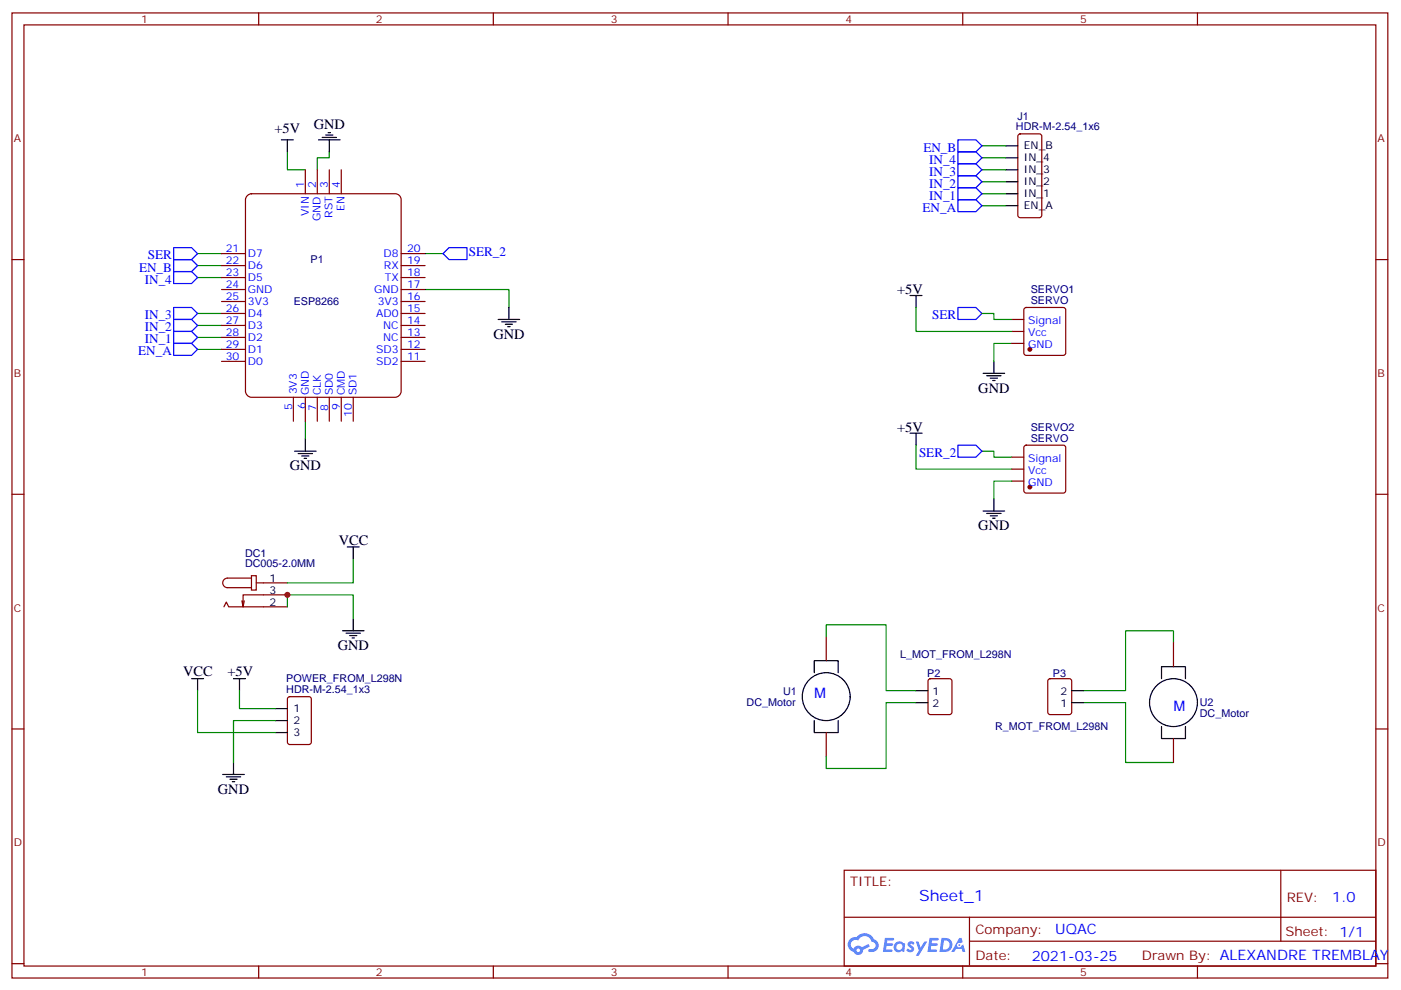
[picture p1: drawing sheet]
<svg xmlns="http://www.w3.org/2000/svg" width="413mm" height="292mm" viewBox="0 0 413 292" stroke-linecap="round" stroke-linejoin="round" font-family="sans-serif">
<g fill="none" stroke="#870000" stroke-width=".35">
<path d="M3.5 3.8h405.4v284.3h-405.4zM7.1 7.3h398.2v277.3h-398.2zM76.2 3.8v3.5M145.3 3.8v3.5M214.5 3.8v3.5M283.6 3.8v3.5M352.8 3.8v3.5M3.5 76.5h3.6M405.3 76.5h3.6M3.5 145.6h3.6M405.3 145.6h3.6M3.5 214.8h3.6"/>
<path d="M405.3 214.8h3.6M248.7 256.4h156.6v28.2h-156.6zM377.3 256.4v20.9M248.7 270.2h156.5M285.6 277.3h119.6M285.6 270.2v14.2M3.5 283.9h3.6M76.2 284.6v3.5M145.3 284.6v3.5M214.5 284.6v3.5M283.6 284.6v3.5M352.8 284.6v3.5"/>
<path d="M405.3 283.9h3.6"/>
</g>
<g fill="#5487ff">
<path d="M267.7 277.6a1.22 1.22 0 0 1 1.7 .2l-.4 .6a.47 .47 0 0 0-.3-.4 .47 .47 0 0 0-.5 .2l.1 .2a1.14 1.14 0 0 1 .8 1.8 1.14 1.14 0 0 1-1.9 0l-.2-.2 .5-.6 .7 .5a.29 .29 0 0 0 .3-.3 .29 .29 0 0 0-.2-.3 1.04 1.04 0 0 1-.6-1.7z"/>
<path d="M260.7 276.3h2.4l.3 .2-.2 .5-1.8 .1-.1 .8h1.5l.3 .4-.3 .4h-1.6l-.2 1.1h1.7l.2 .3-.2 .3-2.6 .1z"/>
<path d="M273.8 276.3h2.4l.3 .2-.1 .5-1.8 .1-.2 .8h1.6l.3 .4-.4 .4h-1.6l-.1 1.1h1.7l.2 .3-.2 .3-2.6 .1z"/>
<path d="M282.6 276.3h.7l.3 1.3-.6 .3a.69 .69 0 0 0-1 .3 .69 .69 0 0 0 .4 .9 .69 .69 0 0 0 .9-.6l.5-.2 .6 2.2h-.8l-.2-.9h-1.8l-.5 .9h-.8z"/>
<path d="M269.8 277.4h.8l.6 1.8 1.1-1.8h.9l-2.6 4.2h-.8l.9-1.5z"/>
<path d="M277.4 276.3l-.6 4.2h1.3a2.11 2.11 0 0 0 2.5-2.1 2.11 2.11 0 0 0-2.5-2.1zM278.1 277.1a1.39 1.39 0 0 1 1.7 1.4 1.39 1.39 0 0 1-1.8 1.3h-.3z"/>
<path d="M263.7 277.9a1.54 1.54 0 0 0-.1 2.2 1.54 1.54 0 0 0 2.2 .1l.6 .3 .3-2.3-.2-.3h-.4a1.49 1.49 0 0 0-2.4 0zM264 278.9a.94 .94 0 0 1 1.8 0 .94 .94 0 0 1-1.8 0z"/>
<path d="M250.4 276.7a2.18 2.18 0 0 0 1.1 3.7 1.44 1.44 0 0 0 1.6 .9 1.44 1.44 0 0 0 1.2-1.4l2-1.1-.5-.7-1.9 1a1.47 1.47 0 0 0-2.4 .4 1.39 1.39 0 0 1-.7-1.9 1.39 1.39 0 0 1 2-.5 2.12 2.12 0 0 1 2.2-1.3 2.12 2.12 0 0 1 1.9 1.7 1.14 1.14 0 0 1 1.1 1.4 1.14 1.14 0 0 1-1.7 .7 .43 .43 0 0 0-.5 .4 .43 .43 0 0 0 .4 .5 1.98 1.98 0 0 0 2.5-1.2 1.98 1.98 0 0 0-1.2-2.6 3.1 3.1 0 0 0-5.3-.6l-.9 .1zM252.3 280a.55 .55 0 0 1 1.1 0 .55 .55 0 0 1-1.1 0z"/>
<circle cx="282.6" cy="278.4" r=".26"/>
</g>
<g fill="none" stroke="#008700" stroke-width=".35">
<path d="M84.7 44.7v5.3h5.3M97 44.7v1.8h-3.5v3.5M289.3 43h7M289.3 46.5h7M289.3 50h7M289.3 53.6h7M289.3 57.1h7M58.2 74.7h7.1M58.2 78.2h7.1M125.2 74.7h5.3M289.3 60.6h7M58.2 99.4h7.1"/>
<path d="M58.2 95.9h7.1M58.2 92.4h7.1M58.2 81.8h7.1M125.2 85.3h24.7v5.3M269.9 90.6v7h28.2M289.3 92.4h3.5v1.7h5.3M58.2 102.9h7.1M298.1 101.2h-5.3v5.3M90 124.1v5.3M269.9 131.2v7h28.2M289.3 132.9h3.5v1.8h5.3M298.1 141.7h-5.3v5.3"/>
<path d="M84.7 178.8v-3.5h19.4v7M104.1 164.7v7h-19.4M243.4 187.6v-3.5h17.7v19.4h8.8M345.7 189.4v-3.6h-14.1v17.7h-12.3M58.2 203.5v12.3h22.9M70.6 203.5v5.3h10.5M81.1 212.3h-12.3v12.3M269.9 207h-8.8v19.4h-17.7v-3.5M319.3 207h12.3v17.6h14.1"/>
</g>
<g fill="none" stroke="#00f" stroke-width=".35">
<path d="M282.2 41.2h5.3l1.8 1.8-1.8 1.7h-5.3zM282.2 58.8h5.3l1.8 1.8-1.8 1.8h-5.3zM282.2 44.7h5.3l1.8 1.8-1.8 1.8h-5.3zM282.2 48.3h5.3l1.8 1.7-1.8 1.8h-5.3zM282.2 51.8h5.3l1.8 1.8-1.8 1.7h-5.3zM282.2 55.3h5.3l1.8 1.8-1.8 1.7h-5.3zM51.2 73h5.2l1.8 1.7-1.8 1.8h-5.2zM51.2 76.5h5.2l1.8 1.7-1.8 1.8h-5.2zM130.5 74.7l1.8-1.7h5.3v3.5h-5.3zM51.2 80h5.2l1.8 1.8-1.8 1.7h-5.2zM51.2 90.6h5.2l1.8 1.8-1.8 1.7h-5.2zM51.2 94.1h5.2l1.8 1.8-1.8 1.7h-5.2z"/>
<path d="M51.2 97.6h5.2l1.8 1.8-1.8 1.8h-5.2zM282.2 90.6h5.3l1.8 1.8-1.8 1.7h-5.3zM51.2 101.2h5.2l1.8 1.7-1.8 1.8h-5.2zM282.2 131.2h5.3l1.8 1.7-1.8 1.8h-5.3z"/>
</g>
<g fill="none" stroke="#870000" stroke-width=".35">
<path d="M300.1 39.6l.5-.2h5.6l.7 .5v23.5l-.4 .7h-5.9l-.7-.4v-23.6zM72.9 57.6l1.2-.5h42.3a1.76 1.76 0 0 1 1.8 1.7v56.5a1.89 1.89 0 0 1-1.8 1.8h-42.3a1.89 1.89 0 0 1-1.8-1.8v-56.5zM90 50v7.1M93.5 50v7.1M97 50v7.1M100.5 50v7.1M65.3 78.2h7M65.3 74.7h7M118.2 78.2h7M118.2 74.7h7M65.3 99.4h7M65.3 95.9h7"/>
<path d="M65.3 92.4h7M65.3 88.8h7M65.3 85.3h7M65.3 81.8h7M118.2 99.4h7M118.2 95.9h7M118.2 92.4h7M118.2 88.8h7M118.2 85.3h7M118.2 81.8h7M298.1 94.1h3.5M298.1 97.6h3.5"/>
<path d="M301.9 90.8l.4-.2h11l.5 .2 .2 .5v12.7l-.3 .5-.4 .2h-11l-.5-.2-.2-.5v-12.7zM65.3 106.5h7M65.3 102.9h7M86.4 117.1v7M90 117.1v7M93.5 117.1v7M97 117.1v7M100.5 117.1v7M104.1 117.1v7M118.2 106.5h7M118.2 102.9h7M298.1 101.2h3.5"/>
<path d="M298.1 134.7h3.5M298.1 138.2h3.5M301.9 131.4l.4-.2h11l.5 .2 .2 .5v12.7l-.3 .5-.4 .2h-11l-.5-.3-.2-.4v-12.7zM298.1 141.7h3.5M66 178.8l.7-1.4 .7 1.4h17.3M72 177l-.4 1.8M74.1 169.6h1.4v4.2h-1.4zM74.1 170.3h-7.1a1.41 1.41 0 0 0-1.4 1.4 1.41 1.41 0 0 0 1.4 1.4h7.1M75.5 171.7h9.2M84.7 175.3h-13.1v3.5l-.3-1.8M243.4 187.6v7.1M345.7 189.4v7"/>
<path d="M84.9 205.5l.5-.3h5.6l.7 .5v13l-.4 .6-5.9 .1-.7-.5v-12.9zM243.4 215.8v7.1M273.6 200.2l.5-.2h5.7l.6 .4 .1 9.4-.5 .7h-5.9l-.6-.4-.1-9.4zM308.9 200.2l.5-.2h5.6l.7 .4v9.4l-.4 .7h-5.9l-.7-.4v-9.4zM345.7 217.6v7"/>
</g>
<g fill="#870000" stroke="#870000" stroke-width=".35">
<circle cx="303.4" cy="143.5" r=".53"/>
<circle cx="303.4" cy="102.9" r=".53"/>
</g>
<g fill="none" stroke="#000" stroke-width=".35">
<path d="M96 39.8h2.1M96.7 39.1h.7M82.9 41.2h3.5M84.7 41.2v3.5M93.8 41.2h6.4M94.9 40.5h4.2M97 41.2v3.5M296.3 43h3.6M296.3 46.5h3.6M296.3 50h3.6M296.3 53.6h3.6M296.3 57.1h3.6"/>
<path d="M296.3 60.6h3.6M146.8 94.1h6.3M147.8 94.8h4.2M148.9 95.5h2.1M149.6 96.2h.7M149.9 90.6v3.5M268.1 87.1h3.5M269.9 87.1v3.5M289.6 110h6.4M290.7 110.7h4.2M291.7 111.4h2.2M292.5 112.1h.7"/>
<path d="M292.8 106.5v3.5M86.8 132.9h6.3M87.8 133.6h4.3M88.9 134.3h2.1M89.6 135h.7M90 129.4v3.5M268.1 127.6h3.5M269.9 127.6v3.6M289.6 150.6h6.4M290.7 151.3h4.2M291.7 152h2.2M292.5 152.7h.7"/>
<path d="M292.8 147v3.6M102.3 161.1h3.5M104.1 161.1v3.6M56.4 200h3.6M58.2 200v3.5M68.8 200h3.5M70.6 200v3.5M100.9 185.8h6.3M102 186.5h4.2M103 187.3h2.1M103.7 188h.7M104.1 182.3v3.5"/>
<path d="M239.9 198.2v-3.5h7v3.5M342.2 200v-3.6h7v3.6M81.1 215.8h3.6M81.1 208.8h3.6M81.1 212.3h3.6M239.9 212.3v3.5h7v-3.5M269.9 203.5h3.5M269.9 207h3.5M315.7 203.5h3.6M315.7 207h3.6M342.2 214.1v3.5h7v-3.5M65.6 228.2h6.4"/>
<path d="M66.7 228.9h4.2M67.7 229.6h2.1M68.4 230.3h.7M68.8 224.6v3.6"/>
<circle cx="243.4" cy="205.2" r="7.1"/>
<circle cx="345.7" cy="207" r="7.1"/>
</g>
<circle cx="84.7" cy="175.3" r=".88" fill="#c00"/>
<text font-size="4.6" fill="#00f" x="270.8" y="265.4">Sheet_1</text>
<g font-size="4.2">
<text x="80.9" y="39.1">+5V</text>
<text x="92.4" y="38">GND</text>
<text x="264.3" y="86.7">+5V</text>
<text x="145.3" y="99.8">GND</text>
<text x="288.2" y="115.6">GND</text>
<text x="264.3" y="127.3">+5V</text>
<text x="85.4" y="138.6">GND</text>
<text x="99.8" y="160.4">VCC</text>
<text x="288.2" y="156.2">GND</text>
<text x="99.5" y="191.5">GND</text>
<text x="54" y="199.2">VCC</text>
<text x="67" y="199.2">+5V</text>
<text x="64.2" y="233.8">GND</text>
</g>
<g font-size="4.2" fill="#00f">
<text x="239.9" y="205.6">M</text>
<text x="345.7" y="209.4">M</text>
<text x="392.5" y="265.7">1.0</text>
<text x="310.9" y="275.2">UQAC</text>
<text x="304" y="283">2021-03-25</text>
</g>
<g font-size="3.9" fill="#00f">
<text x="272" y="44.7">EN_B</text>
<text x="273.7" y="48.3">IN_4</text>
<text x="273.7" y="51.8">IN_3</text>
<text x="273.7" y="55.3">IN_2</text>
<text x="273.7" y="58.8">IN_1</text>
<text x="271.8" y="62.4">EN_A</text>
<text x="43.5" y="76.3">SER</text>
<text x="138.1" y="75.5">SER_2</text>
<text x="41" y="80">EN_B</text>
<text x="42.7" y="83.5">IN_4</text>
<text x="42.7" y="94.1">IN_3</text>
<text x="274.6" y="94.1">SER</text>
<text x="42.7" y="97.6">IN_2</text>
<text x="42.7" y="101.2">IN_1</text>
<text x="40.7" y="104.7">EN_A</text>
<text x="270.7" y="134.7">SER_2</text>
</g>
<g font-size="3.9" fill="#800">
<text x="250.5" y="261">TITLE:</text>
<text x="379.1" y="265.7">REV:</text>
<text x="287.4" y="275.2">Company:</text>
<text x="378.7" y="275.8">Sheet: 1/1</text>
<text x="287.4" y="282.9">Date:</text>
<text x="336.4" y="282.9">Drawn By: ALEXANDRE TREMBLAY</text>
</g>
<g font-size="3.2" fill="#800">
<text x="41.6" y="6.8">1</text>
<text x="110.8" y="6.8">2</text>
<text x="179.9" y="6.8">3</text>
<text x="249.1" y="6.8">4</text>
<text x="318.2" y="6.8">5</text>
<text x="4.1" y="41.9">A</text>
<text x="405.9" y="41.9">A</text>
<text x="4.1" y="111.1">B</text>
<text x="405.9" y="111.1">B</text>
<text x="4.1" y="180.2">C</text>
<text x="405.9" y="180.2">C</text>
<text x="4.1" y="249.3">D</text>
<text x="405.9" y="249.3">D</text>
<text x="41.6" y="287.6">1</text>
<text x="110.8" y="287.6">2</text>
<text x="179.9" y="287.6">3</text>
<text x="249.1" y="287.6">4</text>
<text x="318.2" y="287.6">5</text>
</g>
<g font-size="3.2" fill="#000080">
<text x="299.8" y="35.4">J1</text>
<text x="299.3" y="38.4">HDR-M-2.54_1x6</text>
<text x="91.5" y="77.6">P1</text>
<text x="86.5" y="89.9">ESP8266</text>
<text x="303.7" y="89.5">SERVO</text>
<text x="303.7" y="86.4">SERVO1</text>
<text x="303.7" y="130.1">SERVO</text>
<text x="303.7" y="126.9">SERVO2</text>
<text x="72.2" y="167.1">DC005-2.0MM</text>
<text x="72.2" y="164">DC1</text>
<text x="265.2" y="194">L_MOT_FROM_L298N</text>
<text x="84.3" y="201">POWER_FROM_L298N</text>
<text x="273.2" y="199.3">P2</text>
<text x="310.2" y="199.3">P3</text>
<text x="84.3" y="204.2">HDR-M-2.54_1x3</text>
<text x="220" y="208.1">DC_Motor</text>
<text x="230.7" y="204.6">U1</text>
<text x="353.5" y="208.1">U2</text>
<text x="293.2" y="215.1">R_MOT_FROM_L298N</text>
<text x="353.5" y="211.4">DC_Motor</text>
</g>
<g font-size="3.2">
<text x="301.6" y="44">EN_B</text>
<text x="301.6" y="47.6">IN_4</text>
<text x="301.6" y="51.1">IN_3</text>
<text x="301.6" y="54.6">IN_2</text>
<text x="301.6" y="58.1">IN_1</text>
<text x="301.6" y="61.7">EN_A</text>
<text x="79.4" y="171.4">1</text>
<text x="79.4" y="174.9">3</text>
<text x="79.4" y="178.4">2</text>
<text x="86.4" y="209.8">1</text>
<text x="274.7" y="204.9">1</text>
<text x="274.7" y="208.4">2</text>
<text x="312.4" y="208.4">1</text>
<text x="312.4" y="204.9">2</text>
<text x="86.4" y="213.4">2</text>
<text x="86.4" y="216.9">3</text>
</g>
<g font-size="3.2" fill="#00f">
<text x="89.5" y="55.3" transform="rotate(-90 89.5 55.3)">1</text>
<text x="93" y="55.3" transform="rotate(-90 93 55.3)">2</text>
<text x="96.6" y="55.3" transform="rotate(-90 96.6 55.3)">3</text>
<text x="100.1" y="55.3" transform="rotate(-90 100.1 55.3)">4</text>
<text x="91" y="63.7" transform="rotate(-90 91 63.7)">VIN</text>
<text x="94.4" y="65.1" transform="rotate(-90 94.4 65.1)">GND</text>
<text x="98" y="64.1" transform="rotate(-90 98 64.1)">RST</text>
<text x="101.5" y="62.2" transform="rotate(-90 101.5 62.2)">EN</text>
<text x="66.5" y="74.4">21</text>
<text x="66.5" y="77.9">22</text>
<text x="73" y="75.8">D7</text>
<text x="113" y="75.8">D8</text>
<text x="119.9" y="77.9">19</text>
<text x="119.9" y="74.4">20</text>
<text x="66.5" y="81.4">23</text>
<text x="73" y="79.3">D6</text>
<text x="73" y="82.8">D5</text>
<text x="113.1" y="79.3">RX</text>
<text x="113.3" y="82.8">TX</text>
<text x="119.9" y="81.4">18</text>
<text x="66.5" y="84.9">24</text>
<text x="66.5" y="88.5">25</text>
<text x="73" y="86.4">GND</text>
<text x="73" y="89.9">3V3</text>
<text x="110.2" y="86.4">GND</text>
<text x="111.3" y="89.9">3V3</text>
<text x="119.9" y="88.5">16</text>
<text x="119.9" y="84.9">17</text>
<text x="66.5" y="92">26</text>
<text x="66.5" y="95.5">27</text>
<text x="73" y="93.4">D4</text>
<text x="110.8" y="93.4">AD0</text>
<text x="119.9" y="95.5">14</text>
<text x="119.9" y="92">15</text>
<text x="302.9" y="95.5">Signal</text>
<text x="66.5" y="99.1">28</text>
<text x="73" y="96.9">D3</text>
<text x="73" y="100.5">D2</text>
<text x="112.9" y="100.5">NC</text>
<text x="112.9" y="96.9">NC</text>
<text x="119.9" y="99.1">13</text>
<text x="302.9" y="99.1">Vcc</text>
<text x="66.5" y="102.6">29</text>
<text x="66.5" y="106.1">30</text>
<text x="73" y="104">D1</text>
<text x="73" y="107.5">D0</text>
<text x="110.8" y="107.5">SD2</text>
<text x="110.8" y="104">SD3</text>
<text x="119.9" y="106.1">11</text>
<text x="119.9" y="102.6">12</text>
<text x="302.9" y="102.6">GND</text>
<text x="87.5" y="116.2" transform="rotate(-90 87.5 116.2)">3V3</text>
<text x="91" y="116.5" transform="rotate(-90 91 116.5)">GND</text>
<text x="94.6" y="116.5" transform="rotate(-90 94.6 116.5)">CLK</text>
<text x="98.1" y="116.5" transform="rotate(-90 98.1 116.5)">SD0</text>
<text x="101.5" y="116.4" transform="rotate(-90 101.5 116.4)">CMD</text>
<text x="105.1" y="116.4" transform="rotate(-90 105.1 116.4)">SD1</text>
<text x="86.1" y="120.7" transform="rotate(-90 86.1 120.7)">5</text>
<text x="90" y="120.6" transform="rotate(-90 90 120.6)">6</text>
<text x="93.1" y="121" transform="rotate(-90 93.1 121)">7</text>
<text x="96.7" y="121" transform="rotate(-90 96.7 121)">8</text>
<text x="100.1" y="120.9" transform="rotate(-90 100.1 120.9)">9</text>
<text x="103.7" y="122.9" transform="rotate(-90 103.7 122.9)">10</text>
<text x="302.9" y="136.1">Signal</text>
<text x="302.9" y="139.6">Vcc</text>
<text x="302.9" y="143.2">GND</text>
</g>
</svg>
